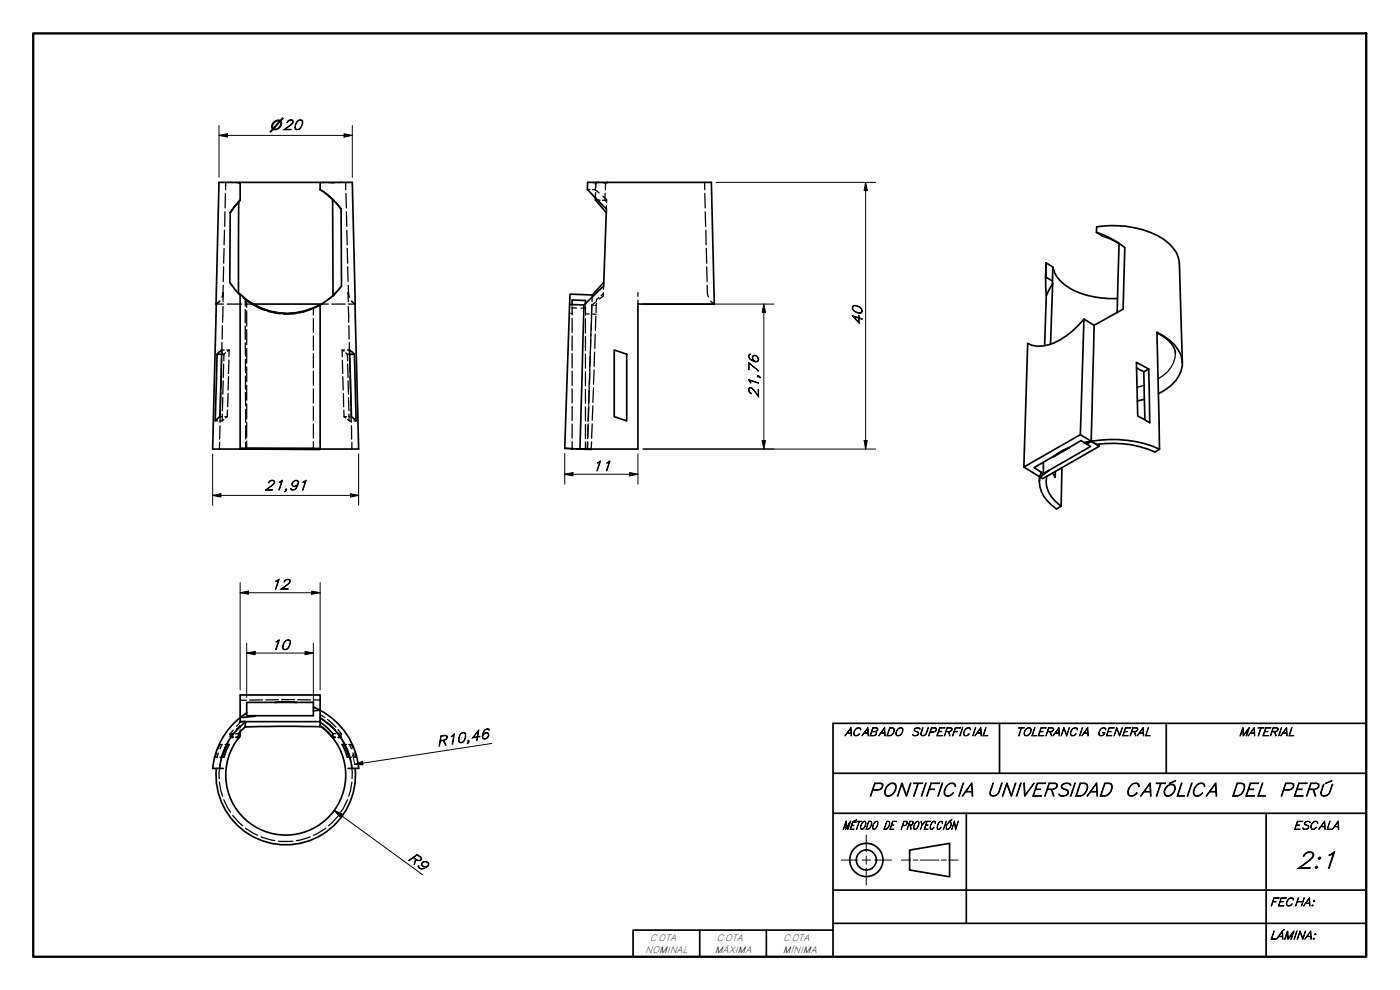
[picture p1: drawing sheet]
<svg xmlns="http://www.w3.org/2000/svg" width="420mm" height="297mm" viewBox="0 0 420 297" stroke-linecap="round" stroke-linejoin="round" font-family="sans-serif">
<!-- layer: Oculto (ISO) -->
<g fill="none" stroke="#000" stroke-width=".38">
<path d="M67.6 58v4.4M67.8 54.7l-.1 2.2M69.2 54.7l.8 .1M70.8 54.8h.8M71.6 54.8h.2M71.6 54.8h.1M71.9 54.8h.2M96.1 54.8h1.2M98.6 54.8h1.2M99.8 54.8h.1M100.6 54.8h-.8M102.3 54.7l-.8 .1"/>
<path d="M103.8 54.7v2.2M103.8 58l.1 4.4M176.3 56.8l.7 .1M176.3 54.7h.8M177.9 56.9h.8M177.9 54.8h2M178.7 56.9l1.1 1M178.7 56.2v.7M178.8 57.8l-.1 1.6M178.8 54.8l-.1 .7M179.4 60l.7 .1M179.8 54.7h-.9l-.1 1.5"/>
<path d="M180.8 54.8h.9v2.1M180.9 58.9l1.2 1v.9M181 54.8h1.2M181.6 58l-.1 2.1M211.5 54.7v2.2M211.5 58l.1 4.4M67.2 74.5l-.1 4.5M67.4 69.1l-.2 4.4M67.5 63.5l-.1 4.4M103.9 63.5l.2 4.4M104.1 69.1l.1 4.4M104.2 74.5l.1 4.5"/>
<path d="M180.8 60.1l.9 .1M181.9 60.4l.2 .2M182 61.8v.9M211.6 63.5l.2 4.4M211.8 69.1l.1 4.4M212 74.5l.1 4.5M64.8 91.2l1.2-.9-1.1 .9h2.2M66.7 89.1l.3-1.3-.1 2.7M66.7 97.7v4M66.9 91.9l-.1 4.8M67 85.6l-.1 2.2-.3 1.3M67.1 80.1l-.1 4.4"/>
<path d="M68.2 91.2h4.4M69 84.8l.8 1.1M70.6 87l1.6 1.7M72.9 89.3l.7 .6M73.6 97.8v4M73.6 89.9v2M73.6 92.9v4M73.6 89.9l1.6 1.1M73.7 91.2h2.2M74 90.2l1.8 1.1M74 93.3v4.5M74 98.9v4.5"/>
<path d="M75.8 91.2l-1.8-1.2v2.3M75.9 91.5l3.5 1.6M76.8 91.8l1.9 1 1.9 .6M76.8 91.7l3.8 1.6M80.3 93.4l3.8 .8M81.7 93.6l4.2 .6M81.7 93.5l4.2 .5M88.8 94.1l-3.8 .1M91.1 93.5l-4.2 .7M91.1 93.4l-2.1 .4-2.1 .2M92.1 93.1l1.9-.7v2.1M93.5 92.8l-3.7 1.1"/>
<path d="M94 95.6v4.1M94 92.5l-1.9 .7M96.1 91.6l-1.7 .8M96.5 91.2h2.1M97.4 90.7l-1.3 .9M99.6 91.2h4M99.9 88.8l-1.2 1M99.9 88.8h.1M100.8 87.9l-.9 .9M102.5 85.8l-.8 1.1M104.3 80.1l.2 4.4M104.5 85.6l.3 3.5"/>
<path d="M104.5 91.9l.1 4.8M104.7 97.7l.1 4M104.8 89.1l-.3-1.3v2.7M105.5 90.3l1.1 .9h-2.1M105.6 90.3l1 .9M170.9 94h.2M171.4 94h.3M171.7 92.4h1.3M171.7 91.4v.3M171.7 92.1v2.4M171.7 95.6v4.1M174.4 92.4l1.3 .1"/>
<path d="M175.7 91v.6M175.7 92v2.6M175.7 95.7v4.2M175.7 94.2h1.1M177.5 96.7l-.2 4.1M177.6 91.6l-.2 7.5M177.6 91.6h.5M177.7 88.5v2M177.8 94.2l1.1 .1M178.5 91.6h.4M178.8 90.6l-1.2 1M178.8 94.9l-.1 4.3"/>
<path d="M178.9 91.6v2.2M179 91l-.1 .6M179.7 89.3l-.7 .6v.6M181.1 87.8l-.1 1-1.1 .9M181.1 88.1l-.7 .6M181.2 85.8l-.1 1M191.5 87.8v1.1M191.5 90.1v1.1M212.1 80.1l.1 4.4M212.2 85.6l.1 2.2 .3 1.3M213.3 90.3l1.1 .9M66.3 117.7l-.1 4"/>
<path d="M66.4 112.7l-.1 4M66.5 106.3h.2M66.5 107.7l-.1 4M66.5 105h.8M66.6 102.7l-.1 4M66.9 119.2l-.2 4M67 114.3l-.1 4M67 106.3h.2M67.1 109.3l-.1 4M67.2 106.3v2M67.7 105.8l-.5 .5M68.1 105h.7"/>
<path d="M68.5 118l-.2 4M68.6 113l-.1 4M68.7 108.1l-.1 4M68.8 105l-.1 2M68.8 105l-.5 .4M73.6 102.9l.1 4M73.7 107.8v4M73.7 112.8v4M73.7 117.8v4M74 104.5v4.5M74 110.1v4.4M74 115.6v4.5"/>
<path d="M94 100.8v4.3M94 106.1v4.2M94 111.4v4.2M94 116.7v4.2M102.7 105v2M102.7 105h.7M102.7 105l.6 .4M102.7 108.1l.2 4M102.9 113l.1 4M103.1 118v4M103.8 105.8l.5 .5M104.2 105h.7"/>
<path d="M104.3 106.3h.2M104.3 106.3v2M104.3 109.3l.2 4M104.5 114.3l.1 4M104.6 119.2l.1 4M104.7 106.3h.3M104.8 102.7l.1 4M105 107.7v4M105.1 112.7l.1 4M105.2 117.7l.1 4M171.7 100.8v4.3M171.7 106.1v4.2"/>
<path d="M171.7 111.4v4.2M171.7 116.7v4.2M175.7 101v4.2M175.7 106.2v4.3M175.7 111.6v4.1M175.7 116.8v4.2M176.8 116.4l-.1 5M177 112.1l-.2 4.2M177 111l-.1 4.3M177.1 107l-.1 4.1M177.2 105.6l-.2 4.3M177.3 101.8l-.1 4.2"/>
<path d="M177.4 100.2l-.2 4.3M178.1 116.4l-.2 4.3M178.3 111l-.2 4.3M178.4 105.6l-.1 4.3M178.6 100.3l-.1 4.3M64.6 126.3h.7M65.9 132.7l-.1 2M66 125h.7M66 126.3h.7M66 127.7l-.1 4M66.2 122.7l-.2 4M66.7 124.3v2"/>
<path d="M67.2 125.8l-.5 .5M67.5 125h.7M68.2 125l-.5 .4M68.3 123l-.1 2M73.7 122.8v3.9M73.7 127.7v4M73.7 132.7v2M74 121.2v4.5M74 126.8v4.4M74 132.3v2.2M76.3 134.7h.2M94 122v4.2"/>
<path d="M94 127.2v4.2M94 132.5v2.1M103.2 123l.1 2M103.3 125h.7M103.3 125l.5 .4M104.3 125.8l.5 .5M104.7 125h.8M104.7 124.3l.1 2M104.8 126.3h.7M105.3 122.7l.1 4M105.5 127.7v4M105.6 132.7v2"/>
<path d="M106.2 126.3h.7M169.5 134.5l2.6 .1M171.7 134.6v.1M171.7 134.6h.1M171.7 134.6l.4 .1M171.7 122v4.2M171.7 127.2v4.2M171.7 132.5v2.1M171.7 134.5l1 .1M172.7 134.7h.7M173.5 134.6l2.7 .1M173.7 134.7h.4"/>
<path d="M173.8 134.7h1.5M174.2 134.7h.5M175.7 134.7h.5M175.7 122.1v4.2M175.7 127.4v4.2M175.7 132.6v2.2l-.5-.1M175.8 134.7h.1M176.2 134.7h.5M176.3 132.6l-.1 2.1M176.4 132.6l-.1 2.1M176.5 127.6l-.2 4M176.5 127.2l-.1 4.3"/>
<path d="M176.6 122.4l-.1 4.1M176.7 121.8l-.1 4.3M177.5 132.6l-.1 2.1h-.4M177.7 127.2l-.2 4.3M177.9 121.8l-.2 4.3M70 219.1l-1 1.2M70 219.9l-.9 1.1M72.1 216.5v.1M72.1 216.7l-1.1 1.2M72.1 218.4v-.7l-1.1 1.1M72.1 218.9v.7M72.1 217.9l-1 1.1"/>
<path d="M72.1 210.1h1.9M72.7 214.8l-.6 .5M74 213.9l-.6 .5M78.8 210h-3.9M83.6 209.9l-3.8 .1M84.5 209.9h3.9M85.1 210.6l-2.6 .1M86.4 210.6l2.6 .1M89.3 209.9l3.9 .1M94 212.1l.7 .4M94.2 210h1.9M95.4 212.8l.7 .3"/>
<path d="M96.1 215.3l1.4 1M96.1 214.4l1.4 .9M96.1 215.4l1.4 1M98.2 216.8l2.5 2.3M98.2 216.9l2.5 2.4M98.2 215.8l2.6 2.4M101.2 219.9l1.1 1.4M101.3 219.7l1.1 1.3M101.4 218.9l1.1 1.3M65 225.9l-.4 1.3h.7M65.5 225.9l-.3 1.3M65.8 234.7l.5 2.6 .5 1.6"/>
<path d="M66 227.2h.7M66 229.3l-.3 2.5 .1 1.8M66.5 223.4l-.5 1.2M66.7 223.4h-.7l-.5 1.2M67.2 240l1.2 2.5 .8 1.2M67.5 223.4h.7M67.6 224.1l-1.4 4.2M69 220.3v.2M69.1 221h.9M69.1 220.8v.2M69.8 220.2l-.8 .1M70.1 220.1l-.9 1.2h.8h-.8l-1.1 1.9"/>
<path d="M70.8 221.3h.8M70.8 221.1h.8M71.6 220.1l-.9 .1M99.8 221.3h.8M99.9 220.1h.9M100.6 221.1l-.8 .1M101.5 221.3h.8M101.6 220.2h.9M102.3 221.3l1.1 1.9M102.4 221l-.9 .1M102.4 220.8v.2M102.5 220.2l-.1 .3"/>
<path d="M103.3 223.4h.7M103.9 224.1l.9 2.2 .4 2M104.3 240l-2.1 3.7M104.7 223.4h.8l.5 1.2M104.8 227.2h.7M104.9 223.4l.6 1.2M105.5 229.3l.2 4.3M105.6 234.7l-.4 2.6-.6 1.6M105.9 225.9l.5 1.3M106.4 225.9l.5 1.3h-.7M69.8 244.7l3 3.1M73.7 248.5l3.6 2.1"/>
<path d="M78.4 251.1l4.1 1.1M83.6 252.4h4.3M93.1 251.1l-4.1 1.1M97.8 248.5l-3.7 2.1M101.7 244.7l-3.1 3.1"/>
</g>
<g fill="#000">
<circle cx="71.6" cy="54.7" r=".19"/>
<circle cx="99.8" cy="54.7" r=".19"/>
<circle cx="182.2" cy="54.7" r=".19"/>
<circle cx="71.6" cy="88.1" r=".19"/>
<circle cx="71.6" cy="88" r=".19"/>
<circle cx="99.9" cy="88.7" r=".19"/>
<circle cx="171.4" cy="134.6" r=".19"/>
<circle cx="173.1" cy="134.7" r=".19"/>
<circle cx="174.8" cy="134.7" r=".19"/>
</g>
<!-- layer: Visible (ISO) -->
<g fill="none" stroke="#000" stroke-width=".51">
<path d="M72.1 60l-3 3.8 2.5-3.2M72.1 54.7h24M96.1 56.8a21.2 21.2 0 0 1 6.3 5.9M96.1 56.8v.1a21.7 21.7 0 0 1 6.3 5.8M96.1 56.8v-2.1h9.6l1.9 80h-13.6M99.8 59.9l.1 28.8M178.7 59.4v.6h.7M178.7 60l3.2 3.8M69.1 63.8l-.1 21 3.1 3.7M71.6 60.6l.5-.5v-5.4h-6.4l-1.9 80h10.2M71.6 60.6v27.4M102.4 62.7l.1 23.1a21.2 21.2 0 0 1-6.4 5.7"/>
<path d="M313.9 78.9l-.1 4.2 2 1.2M329.1 69.7v-1.6a29.8 29.8 0 0 1 20.1 3.7 10.2 10.2 0 0 1 4.7 7.2l.9 29.8M329.1 69.7a27.6 27.6 0 0 1 8.5 4.6l-.5 18.5-8.7 4.8M329.1 69.7l1.7 1.1 2.4 .9 2.5 1.2M335.9 73l-.6 20.8M75.9 91.2h20.6M170.9 91.4l-1.4 43.1 4.6 .2M175.3 91.5l-1.2 43.2M175.3 91.5l5.9-5.7 .8-23.1-5.7-5.9v-2.1h37.2l.9 36.5h-22.9v43.5h-18.4M175.7 91v-.8l-4-.2v1.4M181.2 84.8l-3.5 3.7-6.6-.2-.2 3.1 4.4 .1M313.8 83.6l.1-4.7 2.1 1.2-.2 4.2"/>
<path d="M313.8 83.1l.2 5.6 1.9-3.6M314 88.7l-.5 15M315.8 84.3l.1 .8M315.9 85.1l-.6 18.2M316 80.1v.3M316 80.4a11.3 11.3 0 0 0 7.5 7.3 28.9 28.9 0 0 0 11.9 1.9M325.3 95.7l-1.1 34.7 3.3 2M325.3 95.7a23.2 23.2 0 0 1-10.7 7.8 8.1 8.1 0 0 1-6.2-.5l-1.1 37.1 16.9-9.7M325.3 95.7l3.1 1.9M328.4 97.6l-.9 34.8M347.2 99.9a9.4 9.4 0 0 1 5.5 5.5v.6M65.2 106.3h1.3"/>
<path d="M65.7 105.6l.8-.6-.5 20-1.4 1.3 .6-20zM104.9 105l1.5 1.3 .5 20-1.4-1.3zM105 106.3h1.4M184.3 105l3.8 1.3v20l-3.8-1.3zM341.1 108.8l3.6 1.9 .4 16.2-3.7-2.1zM341.1 110.4l2.2 1.2 1.4-.9M343.3 111.6l.3 14.4M343.4 119.8l-2.1 .5M347.7 118.2a11.4 11.4 0 0 0 7.1-8.5 10.1 10.1 0 0 0-5.6-8.9l-2-1.1 .8 35.1M72.1 134.5v.2M74 134.5l8.5 .2 11.5-.1v.2l-20-.1zM74 134.7h-1.9h24"/>
<path d="M82.5 134.6h6.5M94 134.7h2.1M96.1 134.5h-24v-46.2a20.1 20.1 0 0 0 24 3.1v43.3M171.4 134.6l.3 .1M174.1 134.7h3.3M313.1 138.7v3.4l14.2-8.1-2.9-1.8-14.1 8.1 2.8 1.8M320.9 134.4l-1.7 .7-3 1.9M320.9 134.3l-1.7 .8-3 1.8M327.5 132.4l1.6 .9a32.2 32.2 0 0 1 17.5 2.3l1.4-.8M327.5 132.4a35.9 35.9 0 0 1 20.5 2.4M327.5 132.4l2.4 1.5-17 9.7-.8-.5 2.8-2M327.5 132.4l-2.1 .4"/>
<path d="M327.5 132.4l-1.3 .9M329.9 133.3v.6M307.3 140.1l4.8 3M312 143.1l-.1 1.2M312.1 143.1a8.8 8.8 0 0 0 3.4 8.4l1.6 1.2 1.4-.8M312.5 141.7l-.4 1.4M314.1 142.9a8.7 8.7 0 0 0 4.4 9M316.7 141.5v1.7l-.8-1.3M318.7 140.3l-.2 11.6M72.1 216.5h1.6l-.1 1.6M72.1 219.6v1.2l-.5 .5M72.1 215.3a22 22 0 0 0-8.3 15.3h2"/>
<path d="M73.8 216.6a20 20 0 0 0-7.9 14M74 210.7h20v4h-20zM74.1 213.9l-2 1.4M76.5 214.7l-.2 .2-4.2 .4v1.2h24v-8h-24v6.8M76.6 214.8l-.3 .2M89 210.8a22 22 0 0 0-6.5 0M94.1 212.2a22 22 0 0 1 13.6 18.4h-3.2M96.1 215.5a20 20 0 0 1 9.5 15.1M96.1 216.6l2.1 1.7 1.7 1.8-.1 1.1-1.7-1.9-2-1.6M96.1 216.5v1.5l-12.9-.1-9.6 .2-2 2v1l.5-.5M96.1 217.8l3.7 3.5M96.1 213.1l-2.1 .2"/>
<path d="M64.9 230.6a20.9 20.9 0 0 0 20.9 22.9 20.9 20.9 0 0 0 20.8-22.9M65.8 230.6h1.2M68.2 223.4h.6l-1.6 3.8h-.5zM71.7 221.3a18 18 0 0 0 1.8 24.5 18 18 0 0 0 24.5 0 18 18 0 0 0 1.8-24.5M102.7 223.4h.6l1.5 3.8h-.5z"/>
</g>
<g fill="#000">
<circle cx="71.6" cy="221.3" r=".25"/>
<circle cx="99.8" cy="221.3" r=".25"/>
</g>
<!-- layer: Visible fina (ISO) -->
<path d="M343.3 115.6l-2.1 .7M352.7 106a9.1 9.1 0 0 1-5.2 7.7" fill="none" stroke="#000" stroke-width=".38"/>
<!-- layer: Borde (ISO) -->
<path d="M10 10h400v277.1h-400z" fill="none" stroke="#000" stroke-width=".7"/>
<g fill="none" stroke="#000" stroke-width=".51">
<path d="M300 217v15M350 217v15M410 217h-160v70.1M250 232h160M250 244h160M273 255.1l12-2.1v10.1l-12-2.1zM290 244v33M380 244v43.1M210 279.1v8M230 279.1v8M250 279.1h-60v8M250 277h160"/>
<path d="M250 267.1h160"/>
<circle cx="260" cy="258" r="5"/>
<circle cx="260" cy="258" r="3"/>
</g>
<path d="M252.5 258h5M258.8 258h2.4M260 250.6v4.9M260 256.8v2.5M262.5 258h5M270.5 258h2.8M274.1 258h1.4M276.2 258h5.6M282.5 258h1.5M284.7 258h2.8M260 260.5v5" fill="none" stroke="#000" stroke-width=".3"/>
<!-- layer: Cota (ISO) -->
<g fill="none" stroke="#000" stroke-width=".3">
<path d="M65.7 37.6v15.6M105.7 37.6v15.6M65.7 40.6l2.6-.5v1zM65.7 40.6h40M103.3 40.1l2.4 .5-2.4 .5zM214.9 54.7h47.9M259.8 54.7l.5 2.5h-1zM259.8 54.7v80M193 91.2h39.3M229.2 91.2l.5 2.5h-1zM229.2 91.2v43.5M63.8 136.2v15.4"/>
<path d="M107.6 136.2v15.4M169.5 136.1v9.2M191.5 136.2v9.1M193 134.7h69.8M228.7 132.2h1l-.5 2.5zM259.3 132.2h1l-.5 2.5zM63.8 148.6l2.5-.5v1zM63.8 148.6h43.8M105.2 148.1l2.4 .5-2.4 .5zM169.5 142.3l2.5-.5v1zM169.5 142.3h22M189 141.8l2.5 .5-2.5 .5z"/>
<path d="M72.1 177.8l2.4-.5v1zM72.1 177.8h24M72.1 174.8v32.2M93.5 177.3l2.6 .5-2.6 .5zM96.1 174.8v32.2M74 195.9l2.6-.5v1.1zM74 195.9h20M74 193v16.3M91.6 195.4l2.4 .5-2.4 .6zM94 193v17.7M105.8 226.5l.6 2.6M106.4 229.3l2.4-.8 .2 1z"/>
<path d="M147.6 223.1l-41.2 6.2M100.3 243.1l2.3 1.1-.6 .8zM100.3 243.1l26.4 19.3"/>
</g>
<g fill="#000">
<path d="M65.7 40.6l2.6-.5v1zM103.3 40.1l2.4 .5-2.4 .5zM259.8 54.7l.5 2.5h-1zM229.2 91.2l.5 2.5h-1zM228.7 132.2h1l-.5 2.5zM259.3 132.2h1l-.5 2.5zM63.8 148.6l2.5-.5v1zM105.2 148.1l2.4 .5-2.4 .5zM169.5 142.3l2.5-.5v1zM189 141.8l2.5 .5-2.5 .5zM72.1 177.8l2.4-.5v1zM93.5 177.3l2.6 .5-2.6 .5z"/>
<path d="M74 195.9l2.6-.5v1.1zM91.6 195.4l2.4 .5-2.4 .6zM106.4 229.3l2.4-.8 .2 1zM100.3 243.1l2.3 1.1-.6 .8z"/>
</g>
<text font-size="7" x="389.1" y="260.5">2:1</text>
<g font-size="5.6">
<text x="260.5" y="238.9">PONTIFICIA UNIVERSIDAD CATÓLICA</text>
<text x="369.3" y="238.9">DEL PERÚ</text>
</g>
<g font-size="4.2">
<text x="258.8" y="97.6" transform="rotate(-90 258.8 97.6)">40</text>
<text x="227.6" y="119.4" transform="rotate(-90 227.6 119.4)">21,76</text>
<text x="177.6" y="141.3">11</text>
<text x="79.3" y="147.1">21,91</text>
<text x="81.2" y="176.8">12</text>
<text x="81.2" y="194.9">10</text>
<text x="131.3" y="224" transform="rotate(-9 131.3 224)">R10,46</text>
<text x="122.2" y="257.9" transform="rotate(36 122.2 257.9)">R9</text>
</g>
<text font-size="4.1" x="80.9" y="38.9">⌀20</text>
<g font-size="3.5">
<text x="253.5" y="220.8">ACABADO</text>
<text x="273.3" y="220.8">SUPERFICIAL</text>
<text x="304.8" y="220.8">TOLERANCIA</text>
<text x="329.1" y="220.8">GENERAL</text>
<text x="371.7" y="220.8">MATERIAL</text>
<text x="252.8" y="248.8">MÉTODO DE PROYECCIÓN</text>
<text x="388.1" y="248.8">ESCALA</text>
<text x="381.1" y="271.8">FECHA:</text>
<text x="381.1" y="281.8">LÁMINA:</text>
</g>
<g font-size="2.8">
<text x="193.6" y="285.9">NOMINAL</text>
<text x="195.1" y="282.2">COTA</text>
<text x="214.6" y="285.9">MÁXIMA</text>
<text x="215.1" y="282.2">COTA</text>
<text x="234.9" y="285.9">MÍNIMA</text>
<text x="235.1" y="282.2">COTA</text>
</g>
</svg>
